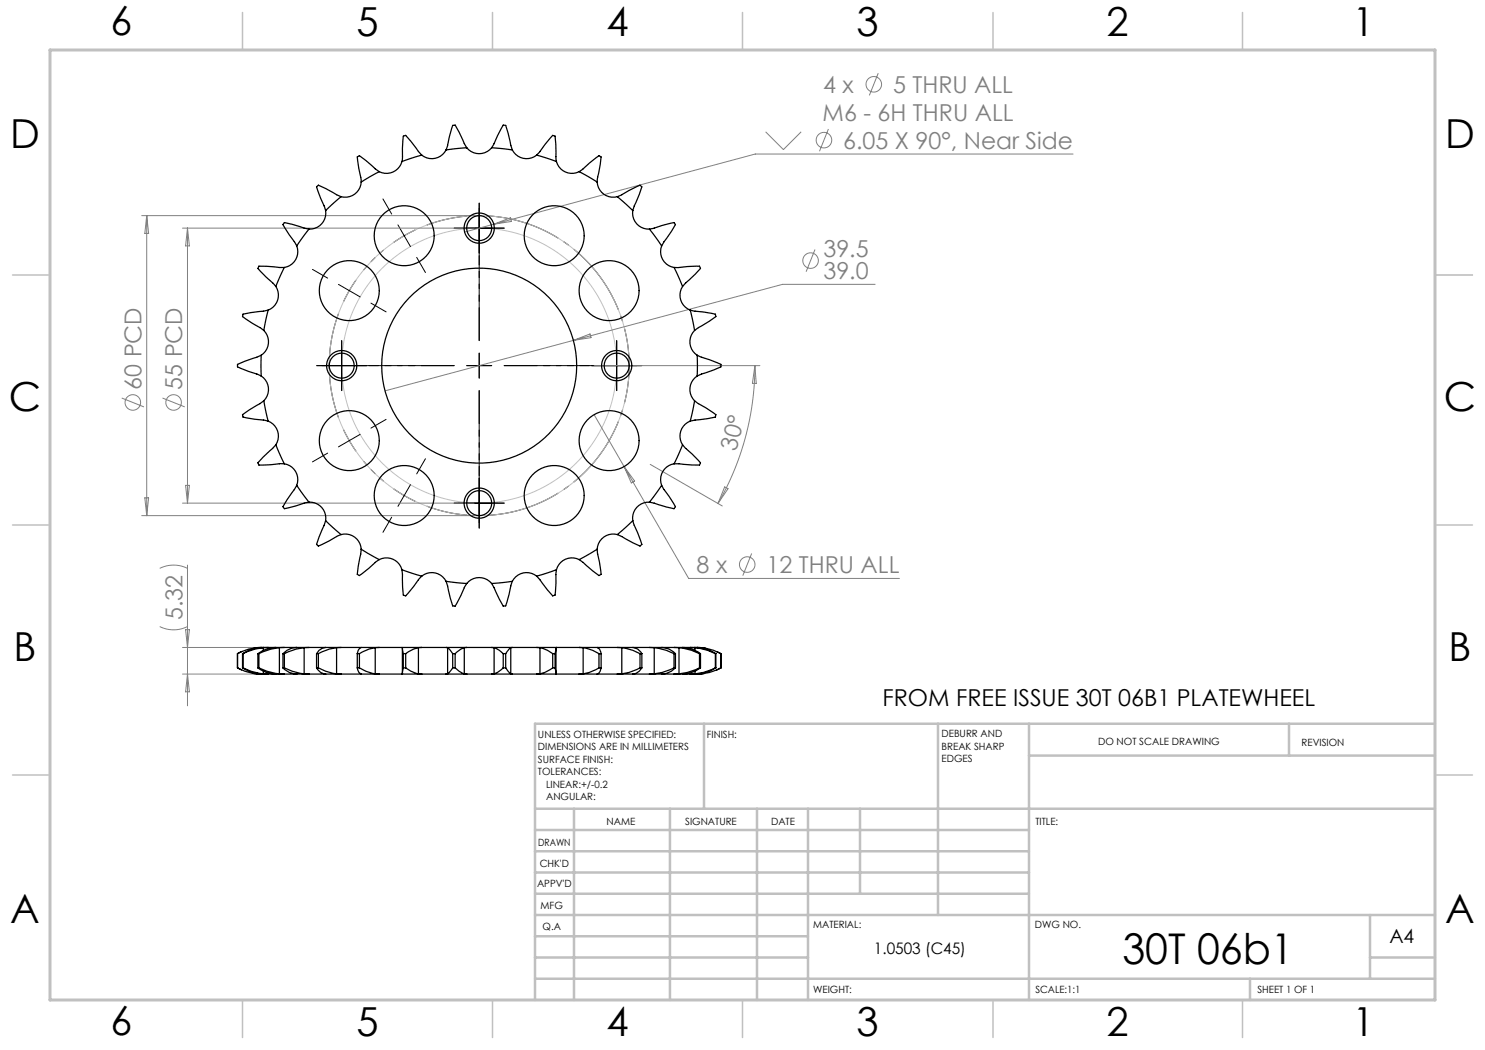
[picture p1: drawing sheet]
<svg xmlns="http://www.w3.org/2000/svg" width="297mm" height="210mm" viewBox="0 0 297 210" stroke-linecap="round" stroke-linejoin="round" font-family="sans-serif">
<g fill="none" stroke="#808080" stroke-width=".2">
<path d="M175.6 14.6l-1.7 4.5M153.1 26.4l3.6 3.5 3.5-3.5M165.7 25.8l-1.8 4.5M214.6 30.8h-63.6l-58.1 15.6M28.3 43.1h66.5M29.3 43.1v60M29.3 43.1l.4 3.6h-.7zM36.5 45.6h58.3M37.5 45.6v55M37.5 45.6l.4 3.6h-.8zM98.8 44.8l3.3-1.2 .2 .7zM163 49.9l-1.8 4.4"/>
<path d="M175 56.9h-18.5l-79.5 21.3M24.3 79.6l4.5 1.8M32.5 79.6l4.4 1.8M114.7 68.1l3.3-1.3 .2 .7zM118.8 73.1h33.2M151 73.1a55.1 55.1 0 0 1-7.4 27.6M151 73.1l.2 3.6h-.7zM29 99.6h.7l-.4 3.5zM37.1 97.1h.8l-.4 3.5zM118.8 82.9l18.9 32.8h42.2M124.8 93.3l2.1 2.9-.6 .4zM130 92.9l14.5 8.3"/>
<path d="M144.9 97.4l.7 .3-2 3zM28.3 103.1h66.5M31.9 113.7a6.2 6.2 0 0 1 5.6 0M36.5 100.6h58.3M37.5 113v28.2M150.3 110.7l-1.7 4.4M31.9 125.3a6.2 6.2 0 0 0 5.6 0M36.5 129.5h14.7M36.5 134.8h14.7M37.1 125.9h.8l-.4 3.6zM37.5 134.8l.4 3.6h-.8z"/>
<circle cx="174.8" cy="16.9" r="1.56"/>
<circle cx="164.8" cy="28" r="1.56"/>
<circle cx="162.1" cy="52.1" r="1.56"/>
<circle cx="26.6" cy="80.5" r="1.56"/>
<circle cx="34.7" cy="80.5" r="1.56"/>
<circle cx="149.4" cy="112.9" r="1.56"/>
</g>
<path d="M69.9 58.1l-1.2 2.2M69.9 58.1l1.3-2.1M69.9 88.1l1.3 2.1M69.9 88.1l-1.2-2.2M80.8 99.1l2.3 1.2M80.8 99.1l-2.1-1.3" fill="none" stroke="#000" stroke-width=".2" stroke-dasharray="15.2 1.3 1.3 1.3" stroke-linecap="butt"/>
<path d="M76.7 50l-2.1 1.9-1.9 2.1M72.7 92.2l1.9 2.1 2.1 2" fill="none" stroke="#000" stroke-width=".2" stroke-dasharray="15.2 1.3 1.3 1.3" stroke-dashoffset="14.3" stroke-linecap="butt"/>
<path d="M67.7 62.6a30 30 0 0 0 0 21" fill="none" stroke="#000" stroke-width=".2" stroke-dasharray="15.2 1.3 1.3 1.3" stroke-dashoffset="6.4" stroke-linecap="butt"/>
<path d="M85.4 101.2a30 30 0 0 0 40.4-28.1 30 30 0 0 0-40.4-28.1" fill="none" stroke="#000" stroke-width=".2" stroke-dasharray="15.2 1.3 1.3 1.3" stroke-dashoffset="6.9" stroke-linecap="butt"/>
<path d="M79.6 45l2.5 4.3M83.1 46l-2.3 1.1-2.1 1.4M93.3 45.6h5M95.8 43.1v5M65.8 73.1h5M68.3 70.6v5M93.3 73.1h5M95.8 70.6v5M120.8 73.1h5M123.3 70.6v5M95.8 98.1v5M93.3 100.6h5" fill="none" stroke="#000" stroke-width=".2"/>
<g fill="none" stroke="#c0c0c0" stroke-width=".2">
<path d="M287 55h7.5M287 144.8v55.2h-187.2"/>
<circle cx="95.8" cy="73.1" r="30"/>
<circle cx="95.8" cy="73.1" r="27.5"/>
</g>
<g fill="none" stroke="#000" stroke-width=".2" stroke-dasharray="15.2 1.3 1.3 1.3">
<path d="M65.5 55.6l-3-1.7M69.9 58.1l-2.2-1.2M69.9 58.1l2.1 1.3M78.3 42.8l-1.7-3M83.3 51.5l1.8 3M93.3 45.6h-2.5M95.8 43.1v-2.5M95.8 48.1v2.5M98.3 45.6h2.5M65.8 73.1h-2.5M68.3 70.6v-2.5M68.3 75.6v2.5"/>
<path d="M70.8 73.1h2.5M74.2 60.6l3 1.8M95.8 73.1v-2.5M95.8 73.1h-2.5M95.8 73.1v2.5M95.8 73.1h2.5M120.8 73.1h-2.5M123.3 70.6v-2.5M123.3 75.6v2.5M125.8 73.1h2.5M65.5 90.6l-3 1.8M69.9 88.1l-2.2 1.3"/>
<path d="M69.9 88.1l2.1-1.2M74.2 85.6l3-1.7M80.8 99.1l-1.2 2.2M80.8 99.1l1.3-2.2M83.3 94.8l1.8-3.1M95.8 98.1v-2.5M78.3 103.4l-1.7 3.1M93.3 100.6h-2.5M95.8 103.1v2.5M98.3 100.6h2.5"/>
</g>
<path d="M90.8 73.1h-17M95.8 68.1v-17M95.8 78.1v17M100.8 73.1h17" fill="none" stroke="#000" stroke-width=".2" stroke-dasharray="15.2 1.3 1.3 1.3" stroke-dashoffset="8.6"/>
<path d="M90.8 73.1h-26.4M95.8 68.1v-26.5M95.8 78.1v26.5M100.8 73.1h26.5" fill="none" stroke="#000" stroke-width=".2" stroke-dasharray="15.2 1.3 1.3 1.3" stroke-dashoffset="3.9"/>
<g fill="none" stroke="#c0c0c0" stroke-width=".5">
<path d="M140.8 144.8v17M187.6 144.8v38.2M205.8 144.8v55.2M205.8 151.1h81.2M257.8 144.8v6.3M287 144.8h-180v55.2M107 161.8h180M107 178.8h98.8M107 174.5h98.8M107 170.3h98.8M107 166h98.8M114.8 161.8v38.2"/>
<path d="M134 161.8v38.2M151.4 161.8v38.2M161.6 161.8v38.2M172 161.8v17M107 195.8h180M107 191.5h54.6M107 187.3h54.6M107 183h180M250 195.8v4.2M274 191.5h13M274 183v12.8"/>
</g>
<g fill="none" stroke="#c0c0c0" stroke-width=".3">
<path d="M48.5 2.5v7.5M98.5 2.5v7.5M148.5 2.5v7.5M198.6 2.5v7.5M248.5 2.5v7.5M2.5 55h7.5M287 55h7.5M2.5 105h7.5M287 105h7.5M2.5 155h7.5M287 155h7.5M48.5 200v7.5"/>
<path d="M98.5 200v7.5M148.5 200v7.5M198.6 200v7.5M248.5 200v7.5"/>
</g>
<path d="M10 10h277v190h-277z" fill="none" stroke="#c0c0c0" stroke-width=".6"/>
<g fill="none" stroke="#000" stroke-width=".25">
<path d="M68.2 39.3l-4.5-2.3-.3 .3a13.6 13.6 0 0 0 1.5 4l.2 .8M68.2 39.3l-3.1 2.8M72.2 36.4a3.2 3.2 0 0 1-4 2.9M75.8 34.3l-3.9-3.2-.4 .3a13.6 13.6 0 0 0 .7 4.2v.8M75.8 34.3l-3.6 2.1M80.4 32.3a3.2 3.2 0 0 1-4.6 2M84.3 31l-3.2-3.9-.4 .1a13.6 13.6 0 0 0-.2 4.3l-.1 .8M84.3 31l-3.9 1.3M89.2 30a3.2 3.2 0 0 1-4.9 1M93.3 29.6l-2.3-4.6-.4 .1a13.6 13.6 0 0 0-1.1 4.1l-.3 .8M93.3 29.6l-4.1 .4M93.3 29.6a3.2 3.2 0 0 0 5 0"/>
<path d="M98.3 29.6l4.2 .4M98.3 29.6l.5-.9a13.2 13.2 0 0 1 1.9-3.7l.4 .1 1.4 4.9M102.5 30a3.2 3.2 0 0 0 4.8 1M107.3 31l.7-.7a13.2 13.2 0 0 1 2.6-3.2l.4 .1 .3 5.1M107.3 31l4 1.3M111.3 32.3a3.2 3.2 0 0 0 4.5 2M115.8 34.3l.8-.5a13.2 13.2 0 0 1 3.2-2.6l.4 .2-.8 5M115.8 34.3l3.6 2.1M119.4 36.4a3.2 3.2 0 0 0 4.1 2.9M123.5 39.3l.9-.4a13.2 13.2 0 0 1 3.6-1.8l.4 .3-1.8 4.7M123.5 39.3l3.1 2.8M55.2 57.3a3.2 3.2 0 0 1-1.6 4.7"/>
<path d="M56.9 53.5l-5.1-.3-.2 .4a13.6 13.6 0 0 0 3.1 3.1l.5 .6M56.9 53.5l-1.7 3.8M59.3 49.2a3.2 3.2 0 0 1-2.4 4.3M61.8 45.8l-4.9-1.3-.3 .4a13.6 13.6 0 0 0 2.4 3.6l.3 .7M61.8 45.8l-2.5 3.4M65.1 42.1a3.2 3.2 0 0 1-3.3 3.7M126.6 42.1a3.2 3.2 0 0 0 3.3 3.7M129.9 45.8l.9-.2a13.2 13.2 0 0 1 4-1l.3 .3-2.8 4.3M129.9 45.8l2.4 3.4M132.3 49.2a3.2 3.2 0 0 0 2.5 4.3M134.8 53.5h1a13.2 13.2 0 0 1 4.1-.2l.2 .4-3.6 3.6M134.8 53.5l1.7 3.8"/>
<path d="M136.5 57.3a3.2 3.2 0 0 0 1.5 4.7M52.2 71l-4.7 1.9v.4a13.6 13.6 0 0 0 4 1.6l.7 .3M52.2 71v4.2M52.2 75.2a3.2 3.2 0 0 1 .6 5M52.8 66.1a3.2 3.2 0 0 1-.6 4.9M53.6 62l-5 .8-.1 .5a13.6 13.6 0 0 0 3.6 2.3l.7 .5M53.6 62l-.8 4.1M138 62l1 .2a13.2 13.2 0 0 1 4.1 .7l.1 .4-4.3 2.8M138 62l.9 4.1M138.9 66.1a3.2 3.2 0 0 0 .5 4.9M139.4 71l.9 .5a13.2 13.2 0 0 1 3.9 1.4v.5l-4.8 1.8M139.4 71v4.2"/>
<path d="M139.4 75.2a3.2 3.2 0 0 0-.5 5M52.8 80.2l-4.3 2.7 .1 .5a13.6 13.6 0 0 0 4.2 .6l.8 .2M52.8 80.2l.8 4M53.6 84.2a3.2 3.2 0 0 1 1.6 4.8M55.2 89l-3.6 3.6 .2 .4a13.6 13.6 0 0 0 4.3-.3l.8 .1M55.2 89l1.7 3.8M56.9 92.8a3.2 3.2 0 0 1 2.4 4.3M59.3 97.1l-2.7 4.2 .2 .4a13.6 13.6 0 0 0 4.2-1.1l.8-.2M59.3 97.1l2.5 3.3M132.3 97.1l.5 .8a13.2 13.2 0 0 1 2.3 3.5l-.3 .3-4.9-1.3M132.3 97.1l-2.4 3.3M134.8 92.8a3.2 3.2 0 0 0-2.5 4.3"/>
<path d="M136.5 89l.7 .7a13.2 13.2 0 0 1 2.9 2.9l-.2 .4-5.1-.2M136.5 89l-1.7 3.8M138 84.2a3.2 3.2 0 0 0-1.5 4.8M138.9 80.2l.8 .5a13.2 13.2 0 0 1 3.5 2.3l-.1 .4-5.1 .8M138.9 80.2l-.9 4M61.8 100.4a3.2 3.2 0 0 1 3.3 3.7M65.1 104.1l-1.8 4.8 .3 .3a13.6 13.6 0 0 0 3.9-2l.7-.3M65.1 104.1l3.1 2.8M68.2 106.9a3.2 3.2 0 0 1 4 2.9M72.2 109.8l-.7 5.1 .3 .2a13.6 13.6 0 0 0 3.4-2.7l.6-.5M72.2 109.8l3.6 2.1M75.8 111.9a3.2 3.2 0 0 1 4.6 2"/>
<path d="M80.4 113.9l.3 5.1 .4 .2a13.6 13.6 0 0 0 2.7-3.4l.5-.6M80.4 113.9l3.9 1.3M84.3 115.2a3.2 3.2 0 0 1 4.9 1.1M89.2 116.3l1.3 4.9h.5a13.6 13.6 0 0 0 1.9-3.8l.4-.7M89.2 116.3l4.1 .4M93.3 116.7a3.2 3.2 0 0 1 5 0M102.5 116.3l-.3 .9a13.2 13.2 0 0 1-1.1 4h-.5l-2.3-4.5M102.5 116.3l-4.2 .4M107.3 115.2a3.2 3.2 0 0 0-4.8 1.1M111.3 113.9l-.1 1a13.2 13.2 0 0 1-.2 4.1l-.5 .2-3.2-4M111.3 113.9l-4 1.3M115.8 111.9a3.2 3.2 0 0 0-4.5 2"/>
<path d="M119.4 109.8l.1 1a13.2 13.2 0 0 1 .7 4.1l-.4 .2-4-3.2M119.4 109.8l-3.6 2.1M123.5 106.9a3.2 3.2 0 0 0-4.1 2.9M126.6 104.1l.3 1a13.2 13.2 0 0 1 1.4 3.8l-.3 .3-4.5-2.3M126.6 104.1l-3.1 2.8M129.9 100.4a3.2 3.2 0 0 0-3.3 3.7M47.5 133.6l.8 .4M47.5 130.7h.1M47.5 133.6h.1M47.5 130.7v2.9M47.5 133.6l1.5 .6 2.4 .6M48.4 130.3l-.9 .4"/>
<path d="M48.5 133.6a8 8 0 0 0 4.4 1.2h.7M48.5 133.6h.1M48.5 130.7h.1M48.5 130.7v2.9M48.6 133.6l1.6 .6 2.5 .6M48.6 130.7v2.9M50.6 134.7l1.6 .1M51.4 129.5l-1.7 .3-2.2 .9M51.4 134.8h.8M51.4 129.5v.1M51.4 134.7v.1M51.6 133.6a6.3 6.3 0 0 0 4.2 1.2h1.1"/>
<path d="M51.6 133.6h.2M51.6 130.7h.2M51.6 130.7v2.9M51.8 133.6l1.6 .6 2.5 .6M51.8 130.7v2.9M52.2 129.5l-1.4 .1M52.2 129.5h-.8M52.2 129.5h.6M52.2 134.8h.6M52.7 129.5l-1.7 .3-2.4 .9M52.7 134.8h.9M52.7 129.5v.6"/>
<path d="M52.7 134.2v.6M52.8 129.5a7.9 7.9 0 0 0-4.3 1.2M52.8 129.5h.8M53.6 129.5h-.9M53.6 129.5h1.6M53.6 134.8h1.6M55.2 129.5a5.9 5.9 0 0 0-3.6 1.2M55.2 129.5h1.7M55.9 129.5l-1.7 .3-2.4 .9M55.9 134.8h1M55.9 129.5v5.3M56.6 133.6a3.8 3.8 0 0 0 2.7 1.2"/>
<path d="M56.6 133.6h.3M56.6 130.7h.3M56.6 130.7v2.9M56.9 129.5h-1M56.9 129.5h2.5M56.9 134.8h2.4M56.9 133.6l1.5 .6 2.4 .6M56.9 130.7v2.9M59.3 134.8h2.5M59.3 129.5a3.8 3.8 0 0 0-2.7 1.2M59.3 129.5h2.5M60.8 129.5l-1.6 .3-2.3 .9"/>
<path d="M60.8 134.8h1M60.8 129.5v5.3M61.8 129.5h-1M61.8 129.5h3.3M61.8 134.8h3.3M63.3 130.7h.4M63.3 133.6a2.18 2.18 0 0 0 1.8 1.2M63.3 133.6h.4M63.3 130.7v2.9M63.7 133.6l1.4 .6 2.2 .6M63.7 130.7v2.9M65.1 129.5a2.15 2.15 0 0 0-1.8 1.2"/>
<path d="M65.1 129.5h3.1M65.1 134.8h3.1M67.3 129.5l-1.4 .3-2.2 .9M67.3 134.8h.9M67.3 129.5v5.3M68.2 129.5h-.9M68.2 129.5h4M68.2 134.8h4M71.5 133.6a1.26 1.26 0 0 0 .7 1.2M71.5 133.6h.4M71.5 130.7h.4M71.5 130.7v2.9"/>
<path d="M71.9 133.6l1.3 .6 1.8 .6M71.9 130.7v2.9M72.2 129.5l-.6 .6-.1 .6M72.2 134.8h3.6M72.2 129.5h3.6M75 129.5l-1.2 .3-1.9 .9M75 129.5v5.3M75 134.8h.8M75.8 129.5h8.5M75.8 129.5h-.8M75.8 134.8h4.6M80.4 134.8h3.9"/>
<path d="M80.5 129.7v4.9M80.5 129.5h.1M80.5 129.5l.2 1.2M80.7 133.6l-.2 1.2h-.1M80.7 133.6h.4M80.7 130.7h.4M80.7 130.7v2.9M81.1 133.6l1.1 .6 1.5 .6M81.1 130.7v2.9M83.7 129.5l-1 .3-1.6 .9M83.7 129.5v5.3M83.7 134.8h.6"/>
<path d="M84.3 129.5h-.6M84.3 134.8h4.9M84.3 129.5h4.9M89.2 134.8h4.1M89.2 129.5h4.1M89.2 129.5h.3M89.5 134.8h-.3M89.5 129.5l1 1.2M89.5 129.5v5.3M90.5 133.6l-1 1.2M90.5 133.6h.5M90.5 130.7h.5"/>
<path d="M90.5 130.7v2.9M91 133.6l.8 .6 1.1 .6M91 130.7v2.9M92.9 129.5l-.7 .3-1.2 .9M92.9 129.5v5.3M92.9 134.8h.4M93.3 129.5h-.4M93.3 134.8h5M93.3 129.5h5M98.3 134.8h4.2M98.3 129.5h4.2M98.3 129.5h.5"/>
<path d="M98.8 129.5l1.1 .6 .7 .6M98.8 134.8h-.5M98.8 129.5v5.3M100.6 133.6l-1.1 .9-.7 .3M100.6 133.6h.5M100.6 130.7h.5M100.6 130.7v2.9M101.1 133.6l1.1 1.2M101.1 130.7v2.9M102.2 129.5l-1.1 1.2M102.2 134.8h.3M102.2 129.5v5.3"/>
<path d="M102.5 129.5h-.3M102.5 134.8h4.8M102.5 129.5h4.8M107.3 134.8h8.5M107.3 129.5h4M107.3 129.5h.7M108 129.5l1.5 .6 1 .6M108 134.8h-.7M108 129.5v5.3M110.5 133.6l-1.5 .9-1 .3M110.5 133.6h.5M110.5 130.7h.5"/>
<path d="M110.5 130.7v2.9M111 133.6l.2 1.2M111 130.7v2.9M111.2 129.7v4.9M111.3 129.5h-.1l-.2 1.2M111.3 129.5h4.5M115.8 134.8h3.6M115.8 129.5h3.6M115.8 129.5h.8M116.6 129.5l1.9 .6 1.3 .6M116.6 134.8h-.8M116.6 129.5v5.3"/>
<path d="M119.4 129.5h4.1M119.4 134.8h4.1M119.4 129.5a1.18 1.18 0 0 1 .8 1.2M119.8 133.6l-1.9 .9-1.3 .3M119.8 133.6h.4M119.8 130.7h.4M119.8 130.7v2.9M120.2 133.6l-.2 .6-.5 .6M120.2 130.7v2.9M123.5 134.8h3.1M123.5 129.5h3.1M123.5 129.5h.9"/>
<path d="M124.4 134.8h-.9M124.4 129.5l2.2 .6 1.4 .6M124.4 129.5v5.3M126.6 129.5a2.16 2.16 0 0 1 1.8 1.2M126.6 129.5h3.3M126.6 134.8h3.3M128 133.6l-2.2 .9-1.4 .3M128 133.6h.4M128 130.7h.4M128 130.7v2.9M128.4 133.6a2.15 2.15 0 0 1-1.8 1.2M128.4 130.7v2.9"/>
<path d="M129.9 134.8h2.4M129.9 129.5h2.4M129.9 129.5h.9M130.8 134.8h-.9M130.8 129.5l2.5 .6 1.5 .6M130.8 129.5v5.3M132.3 129.5a3.9 3.9 0 0 1 2.8 1.2M132.3 129.5h2.5M132.3 134.8h2.5M134.8 133.6l-2.4 .9-1.6 .3M134.8 133.6h.3M134.8 130.7h.3"/>
<path d="M134.8 130.7v2.9M134.8 134.8h1.7M134.8 129.5h1.7M134.8 129.5h1M135.1 133.6a3.8 3.8 0 0 1-2.8 1.2M135.1 130.7v2.9M135.8 134.8h-1M135.8 129.5l2.5 .6 1.6 .6M135.8 129.5v5.3M136.5 129.5h1.5M136.5 129.5a5.9 5.9 0 0 1 3.6 1.2M136.5 134.8h1.5"/>
<path d="M138 129.5h.9M138 134.8h.9M138 129.5h1M138.9 129.5h.5M138.9 129.5a8 8 0 0 1 4.3 1.2M138.9 134.8h.5M139 134.8h-1M139 129.5l2.5 .6 1.6 .6M139 129.5v.6M139 134.2v.6M139.4 129.5l1.7 .1M139.4 129.5h.9"/>
<path d="M139.9 133.6l-2.4 .9-1.7 .3M139.9 133.6h.2M139.9 130.7h.2M139.9 130.7v2.9M140.1 133.6a5.9 5.9 0 0 1-3.6 1.2M140.1 130.7v2.9M140.3 134.8h-.9M140.3 129.5l2.4 .6 1.5 .6M140.3 129.5v.2M140.3 134.7v.1M140.9 134.7l-1.5 .1M143.1 130.7h.1"/>
<path d="M143.1 133.6l-2.4 .9-1.7 .3M143.1 133.6h.1M143.1 130.7v2.9M143.2 133.6a7.9 7.9 0 0 1-4.3 1.2M143.2 130.7v2.9M143.4 130.3l.8 .4M144.2 133.6l-2.3 .9-1.6 .3M144.2 130.7v2.9M144.2 133.6h.1M144.2 130.7h.1M144.2 133.6l-.9 .4"/>
<circle cx="69.9" cy="58.1" r="6"/>
<circle cx="80.8" cy="47.1" r="6"/>
<circle cx="95.8" cy="45.6" r="2.5"/>
<circle cx="95.8" cy="45.6" r="3"/>
<circle cx="110.8" cy="47.1" r="6"/>
<circle cx="121.8" cy="58.1" r="6"/>
<circle cx="68.3" cy="73.1" r="2.5"/>
<circle cx="68.3" cy="73.1" r="3"/>
<circle cx="95.8" cy="73.1" r="19.5"/>
<circle cx="123.3" cy="73.1" r="2.5"/>
<circle cx="123.3" cy="73.1" r="3"/>
<circle cx="69.9" cy="88.1" r="6"/>
<circle cx="80.8" cy="99.1" r="6"/>
<circle cx="110.8" cy="99.1" r="6"/>
<circle cx="121.8" cy="88.1" r="6"/>
<circle cx="95.8" cy="100.6" r="3"/>
<circle cx="95.8" cy="100.6" r="2.5"/>
</g>
<text font-size="8.5" x="224.5" y="192.7">30T 06b1</text>
<g font-size="8">
<text x="22.1" y="7.1">6</text>
<text x="71.3" y="7.1">5</text>
<text x="121.3" y="7.1">4</text>
<text x="171.3" y="7.1">3</text>
<text x="221.3" y="7.1">2</text>
<text x="270.5" y="7.1">1</text>
<text x="2" y="29.7">D</text>
<text x="289" y="29.7">D</text>
<text x="1.8" y="82.2">C</text>
<text x="288.8" y="82.2">C</text>
<text x="2.7" y="132.2">B</text>
<text x="289.7" y="132.2">B</text>
<text x="2" y="184.6">A</text>
<text x="289" y="184.6">A</text>
<text x="22.1" y="207.1">6</text>
<text x="71.3" y="207.1">5</text>
<text x="121.3" y="207.1">4</text>
<text x="171.3" y="207.1">3</text>
<text x="221.3" y="207.1">2</text>
<text x="270.5" y="207.1">1</text>
</g>
<g font-size="4.7" fill="#808080">
<text x="164.6" y="18.6">4 x</text>
<text x="178.6" y="18.6">5 THRU ALL</text>
<text x="164.5" y="24.2">M6 - 6H THRU ALL</text>
<text x="168.7" y="29.7">6.05 X 90°, Near Side</text>
<text x="164.7" y="51.3">39.5</text>
<text x="164.7" y="55.9">39.0</text>
<text x="28.3" y="77.9" transform="rotate(-90 28.3 77.9)">60 PCD</text>
<text x="36.4" y="77.9" transform="rotate(-90 36.4 77.9)">55 PCD</text>
<text x="147.3" y="90.4" transform="rotate(-75 147.3 90.4)">30°</text>
<text x="139.3" y="114.6">8 x</text>
<text x="153.3" y="114.6">12 THRU ALL</text>
<text x="36.5" y="124" transform="rotate(-90 36.5 124)">5.32</text>
</g>
<text font-size="4.7" x="176.5" y="141.2">FROM FREE ISSUE 30T 06B1 PLATEWHEEL</text>
<text font-size="3.9" x="277.9" y="188.5">A4</text>
<text font-size="3.2" x="174.8" y="190.9">1.0503 (C45)</text>
<g font-size="2">
<text x="107.6" y="147.6">UNLESS OTHERWISE SPECIFIED:</text>
<text x="141.4" y="147.6">FINISH:</text>
<text x="188.3" y="147.5">DEBURR AND</text>
<text x="188.3" y="150">BREAK SHARP</text>
<text x="219.6" y="149">DO NOT SCALE DRAWING</text>
<text x="260.3" y="149.2">REVISION</text>
<text x="107.6" y="150.1">DIMENSIONS ARE IN MILLIMETERS</text>
<text x="107.6" y="152.6">SURFACE FINISH:</text>
<text x="107.6" y="155.1">TOLERANCES:</text>
<text x="188.3" y="152.5">EDGES</text>
<text x="109.2" y="157.6">LINEAR:+/-0.2</text>
<text x="109.2" y="160.1">ANGULAR:</text>
<text x="121.3" y="165">NAME</text>
<text x="137" y="164.9">SIGNATURE</text>
<text x="154.2" y="164.9">DATE</text>
<text x="207.1" y="164.9">TITLE:</text>
<text x="107.6" y="169.1">DRAWN</text>
<text x="107.9" y="173.3">CHK'D</text>
<text x="107.4" y="177.4">APPV'D</text>
<text x="108.1" y="181.8">MFG</text>
<text x="108.5" y="186">Q.A</text>
<text x="162.6" y="185.5">MATERIAL:</text>
<text x="207" y="185.5">DWG NO.</text>
<text x="162.6" y="198.5">WEIGHT:</text>
<text x="207.1" y="198.6">SCALE:1:1</text>
<text x="251.5" y="198.6">SHEET 1 OF 1</text>
</g>
</svg>
